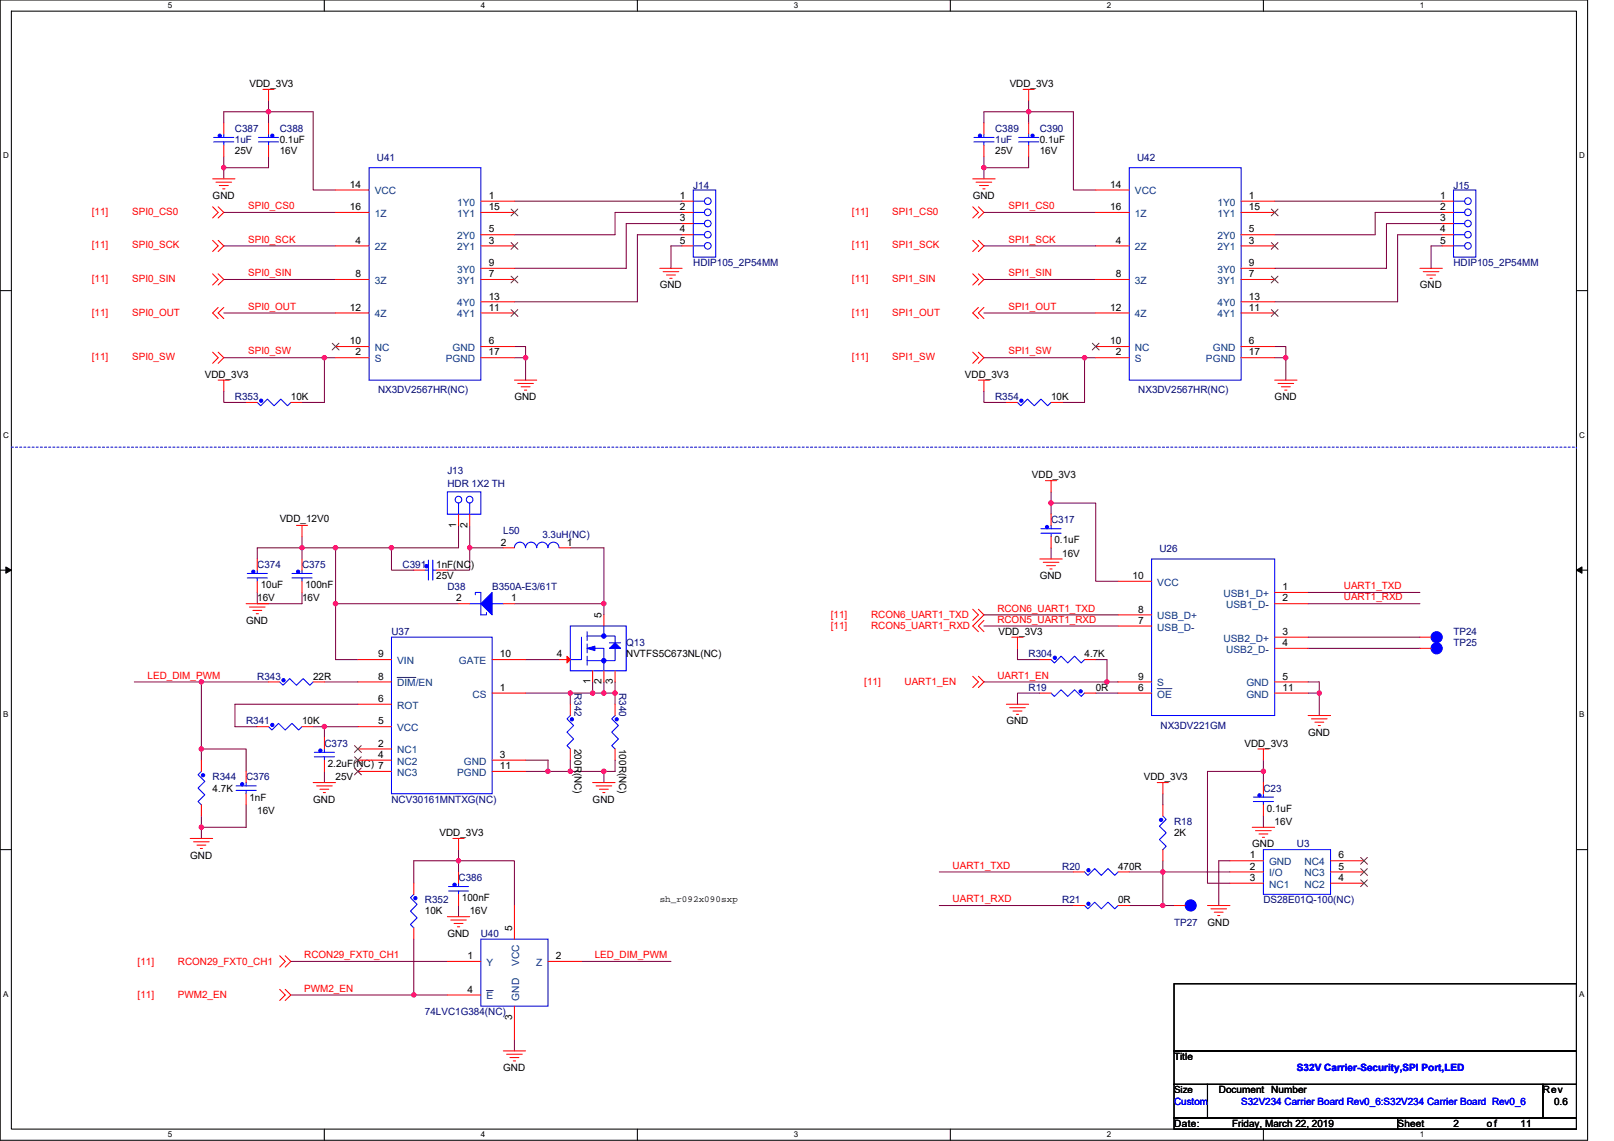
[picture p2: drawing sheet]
<svg xmlns="http://www.w3.org/2000/svg" width="297mm" height="210mm" viewBox="0 0 297 210" stroke-linecap="round" stroke-linejoin="round" font-family="sans-serif">
<path d="M0 0h292.2v209.8h-292.2zM2.1 2.1h288v205.7h-288z" fill="none" stroke="#000" stroke-width=".19"/>
<g fill="#fff">
<path d="M30.9 .2h.8v1.6h-.8z"/>
<path d="M30.9 208h.8v1.6h-.8z"/>
</g>
<path d="M59.7 0v2.1M59.7 207.8v2" fill="none" stroke="#000" stroke-width=".19"/>
<g fill="#fff">
<path d="M88.5 .2h.8v1.6h-.8z"/>
<path d="M88.5 208h.8v1.6h-.8z"/>
</g>
<path d="M117.3 0v2.1M117.3 207.8v2" fill="none" stroke="#000" stroke-width=".19"/>
<g fill="#fff">
<path d="M146.1 .2h.8v1.6h-.8z"/>
<path d="M146.1 208h.8v1.6h-.8z"/>
</g>
<path d="M174.9 0v2.1M174.9 207.8v2" fill="none" stroke="#000" stroke-width=".19"/>
<g fill="#fff">
<path d="M203.7 .2h.8v1.6h-.8z"/>
<path d="M203.7 208h.8v1.6h-.8z"/>
</g>
<path d="M232.5 0v2.1M232.5 207.8v2" fill="none" stroke="#000" stroke-width=".19"/>
<g fill="#fff">
<path d="M261.3 .2h.8v1.6h-.8z"/>
<path d="M261.3 208h.8v1.6h-.8z"/>
<path d="M.6 27.8h1v1.6h-1z"/>
<path d="M290.7 27.8h1v1.6h-1z"/>
<path d="M.6 79.2h1v1.6h-1z"/>
<path d="M290.7 79.2h1v1.6h-1z"/>
</g>
<path d="M0 53.5h2.1M290.1 53.5h2.1" fill="none" stroke="#000" stroke-width=".19"/>
<g fill="#fff">
<path d="M.6 130.6h.9v1.7h-.9z"/>
<path d="M290.7 130.6h.9v1.7h-.9z"/>
</g>
<path d="M0 104.9h2.1M290.1 104.9h2.1" fill="none" stroke="#000" stroke-width=".19"/>
<path d="M1.1 104.3l1 .6-1 .6zM290.1 104.9l1-.6v1.2z" fill="#000" stroke="#000" stroke-width=".18"/>
<g fill="#fff">
<path d="M.5 182.1h1v1.6h-1z"/>
<path d="M290.6 182.1h1v1.6h-1z"/>
</g>
<path d="M0 156.4h2.1M290.1 156.4h2.1M216.1 181h74v12.4h-74zM216.1 193.4h74v6.2h-74zM216.1 199.6h6.1v6.1h-6.1zM222.2 199.6h61.7v6.1h-61.7zM283.9 199.6h6.2v6.1h-6.2zM216.1 205.7h41.1v2.1h-41.1zM257.2 205.7h32.9v2.1h-32.9z" fill="none" stroke="#000" stroke-width=".19"/>
<path d="M2.1 82.3h288M290.1 82.3h.1" fill="none" stroke="#00f" stroke-width=".19" stroke-dasharray=".4 .4"/>
<g fill="none" stroke="#800040" stroke-width=".19">
<path d="M49.4 18.5v2.1M189.3 18.5v2.1M41.2 28.8v2.1M41.2 30.9v2M41.2 39.1h20.6M49.4 20.6h8.2v14.4h4.2M49.4 20.6v2M49.4 20.6h-8.2v2M49.4 28.8v2.1h-8.2M94.7 37h30.8M125.5 39.1h-12.3v4.1h-18.5M181.1 30.9v2"/>
<path d="M181.1 28.8v2.1M181.1 39.1h20.6M189.3 20.6v2M189.3 20.6h-8.2v2M189.3 28.8v2.1h-8.2M189.3 20.6h8.2v14.4h4.2M234.6 37h30.8M265.4 39.1h-12.3v4.1h-18.5M41.2 51.4h20.6M41.2 57.6h20.6M41.2 45.3h20.6M125.5 41.1h-10.3v8.3h-20.5"/>
<path d="M125.5 43.2h-8.2v12.3h-22.6M125.5 45.3h-2v4.1M181.1 45.3h20.6M181.1 51.4h20.6M181.1 57.6h20.6M265.4 41.1h-10.2v8.3h-20.6M265.4 43.2h-8.2v12.3h-22.6M265.4 45.3h-2v4.1M41.2 72v2.1h4.1M41.2 65.8h18.5M59.7 65.8v8.3h-4.1M59.7 65.8h2.1"/>
<path d="M94.7 65.8h2M94.7 63.8h2v2M96.7 65.8v4.2M181.1 65.8h18.5M181.1 72v2.1h4.1M199.6 65.8v8.3h-4.1M199.6 65.8h2.1M234.6 65.8h2M234.6 63.8h2v2M236.6 65.8v4.2M55.6 98.7v2.1M84.4 96.7v4.1h-12.4v4.1h4.2"/>
<path d="M86.4 96.7v4.1h6.2M193.4 90.5v2.1M193.4 92.6h8.3v14.4h4.1M193.4 92.6v2M47.3 109v2.1h8.3v-2.1M55.6 100.8h-8.3v2.1M55.6 100.8v2.1M55.6 100.8h6.2M61.8 111.1h22.6M61.8 111.1v10.3h4.1M61.8 100.8h10.2M61.8 100.8v10.3"/>
<path d="M86.4 100.8v4.1h-4.1M94.7 111.1h16.4M105 100.8h6.1v10.3M111.1 111.1v2.1M181.1 115.2h24.7M181.1 113.2h24.7M187.3 119.3v2.1h4.1M193.4 100.8v2.1M240.7 109h20.6M240.7 117.3h20.6M240.7 119.3h20.6M240.7 111.1h20.6"/>
<path d="M24.7 125.5h12.4M37.1 137.8v2.1M37.1 125.5h12.3M37.1 125.5v12.3h8.2v4.2M57.6 133.7h2.1M59.7 133.7h6.2M59.7 133.7v2.1M59.7 125.5h6.2M65.9 129.6h-22.7v4.1h4.1M96.7 139.9h4.2v2.1M96.7 121.4h6.2M96.7 127.6h8.3"/>
<path d="M105 139.9v2.1M109.1 125.5v2.1M109.1 127.6h2M109.1 127.6h-4.1v2M111.1 125.5v2.1M111.1 127.6h2.1M113.2 139.9v2.1h-2.1M113.2 127.6v2M113.2 125.5v2.1M181.1 125.5h22.6M191.4 127.6h-4.1v2M201.7 121.4h2v4.1"/>
<path d="M201.7 127.6h4.1M203.7 125.5h2.1M232.5 139.9v2.1M240.7 125.5h2.1v2.1M240.7 127.6h2.1M242.8 127.6v4.1M37.1 150.2v2.1M37.1 152.3v2M45.3 148.1v4.2h-8.2M59.7 142v2M84.4 156.4v2M84.4 158.4v2.1"/>
<path d="M84.4 158.4h-8.2v4.1M84.4 158.4h10.3v8.2M96.7 142h4.2M100.9 142h4.1M105 142h6.1M111.1 142v2M214 158.4v2.1h12.4M214 146.1v2M226.4 158.4h-2.1v8.2M232.5 150.2v2.1M232.5 142h-10.3v20.5h4.2M232.5 142v2"/>
<path d="M53.5 176.9h28.8M76.2 172.8v10.3M84.4 166.6v2.1M107 176.9h16.5M172.9 160.5h24.6M172.9 166.6h24.6M207.8 160.5h6.2v6.1M207.8 166.6h6.2M214 166.6h2.1M53.5 183.1h28.8M94.7 191.3v2.1"/>
</g>
<g fill="#f0f" stroke="#f0f" stroke-width=".19">
<circle cx="232.5" cy="141.9" r=".4"/>
<circle cx="214" cy="160.5" r=".4"/>
<circle cx="214" cy="166.6" r=".4"/>
<circle cx="242.8" cy="127.5" r=".4"/>
<circle cx="193.4" cy="92.6" r=".4"/>
<circle cx="203.7" cy="125.5" r=".4"/>
<circle cx="104.9" cy="141.9" r=".4"/>
<circle cx="100.8" cy="141.9" r=".4"/>
<circle cx="104.9" cy="127.5" r=".4"/>
<circle cx="59.7" cy="133.7" r=".4"/>
<circle cx="61.7" cy="111.1" r=".4"/>
<circle cx="61.7" cy="100.8" r=".4"/>
<circle cx="37.1" cy="152.2" r=".4"/>
<circle cx="37.1" cy="137.8" r=".4"/>
<circle cx="37.1" cy="125.5" r=".4"/>
<circle cx="84.4" cy="158.4" r=".4"/>
<circle cx="76.2" cy="183.1" r=".4"/>
<circle cx="96.7" cy="65.8" r=".4"/>
<circle cx="49.4" cy="20.6" r=".4"/>
<circle cx="41.2" cy="30.8" r=".4"/>
<circle cx="59.7" cy="65.8" r=".4"/>
<circle cx="236.6" cy="65.8" r=".4"/>
<circle cx="189.3" cy="20.6" r=".4"/>
<circle cx="181.1" cy="30.8" r=".4"/>
<circle cx="199.6" cy="65.8" r=".4"/>
<circle cx="55.6" cy="100.8" r=".4"/>
<circle cx="86.4" cy="100.8" r=".4"/>
<circle cx="72" cy="100.8" r=".4"/>
<circle cx="111.1" cy="111.1" r=".4"/>
<circle cx="111.1" cy="141.9" r=".4"/>
<circle cx="111.1" cy="127.5" r=".4"/>
<circle cx="113.2" cy="127.5" r=".4"/>
<circle cx="109.1" cy="127.5" r=".4"/>
</g>
<g fill="none" stroke="#f00" stroke-width=".19">
<path d="M48.4 16.4h2M49.4 16.4v2.1M188.3 16.4h2M189.3 16.4v2.1M39.1 38.1l1 1-1 1M39.1 32.9h4.1M39.7 33.5h2.9M40.1 38.1l1.1 1-1.1 1M40.4 34.1h1.6M41 34.8h.4M41.2 22.6v2.1M41.2 26.7v2.1"/>
<path d="M49.4 22.6v2.1M49.4 26.7v2.1M61.8 35h6.1M61.8 39.1h6.1M88.5 37h6.2M88.5 39.1h6.2M125.5 37h2.1M125.5 39.1h2.1M179 32.9h4.2M179 38.1l1.1 1-1.1 1M179.6 33.5h2.9M180.1 38.1l1 1-1 1"/>
<path d="M180.3 34.1h1.6M180.9 34.8h.4M181.1 22.6v2.1M181.1 26.7v2.1M189.3 22.6v2.1M189.3 26.7v2.1M201.7 35h6.1M201.7 39.1h6.1M228.4 37h6.2M228.4 39.1h6.2M265.4 37h2.1M265.4 39.1h2.1"/>
<path d="M39.1 44.2l1 1.1-1 1M39.1 50.4l1 1-1 1.1M40.1 44.2l1.1 1.1-1.1 1M40.1 50.4l1.1 1-1.1 1.1M40.1 56.6l-1 1 1 1M41.2 56.6l-1.1 1 1.1 1M61.8 45.3h6.1M61.8 51.4h6.1M61.8 57.6h6.1M88.5 45.3h6.2M88.5 43.2h6.2M88.5 51.4h6.2"/>
<path d="M88.5 49.4h6.2M88.5 57.6h6.2M88.5 55.5h6.2M121.4 49.4h4.1M122 50h2.9M122.7 50.6h1.6M123.3 51.2h.4M125.5 41.1h2.1M125.5 43.2h2.1M125.5 45.3h2.1M179 44.2l1.1 1.1-1.1 1M179 50.4l1.1 1-1.1 1.1"/>
<path d="M180.1 56.6l-1.1 1 1.1 1M180.1 44.2l1 1.1-1 1M180.1 50.4l1 1-1 1.1M181.1 56.6l-1 1 1 1M201.7 45.3h6.1M201.7 51.4h6.1M201.7 57.6h6.1M228.4 45.3h6.2M228.4 43.2h6.2M228.4 51.4h6.2M228.4 49.4h6.2M228.4 57.6h6.2"/>
<path d="M228.4 55.5h6.2M261.3 49.4h4.1M261.9 50h2.9M262.6 50.6h1.6M263.2 51.2h.4M265.4 41.1h2.1M265.4 43.2h2.1M265.4 45.3h2.1M39.1 64.8l1 1-1 1.1M40.1 70h2.1M40.1 64.8l1.1 1-1.1 1.1M41.2 70v2"/>
<path d="M45.3 74.1h2M53.5 74.1h2.1M61.8 65.8h6.1M61.8 63.8h6.1M88.5 63.8h6.2M88.5 65.8h6.2M94.7 70h4.1M95.3 70.6h2.9M95.9 71.2h1.7M96.5 71.8h.4M179 64.8l1.1 1-1.1 1.1M180.1 64.8l1 1-1 1.1"/>
<path d="M180.1 70h2M181.1 70v2M185.2 74.1h2.1M193.4 74.1h2.1M201.7 65.8h6.1M201.7 63.8h6.1M228.4 63.8h6.2M228.4 65.8h6.2M234.6 70h4.1M235.2 70.6h2.9M235.8 71.2h1.7M236.4 71.8h.5"/>
<path d="M54.6 96.7h2M55.6 96.7v2M84.4 94.6v2.1M86.4 94.6v2.1M192.4 88.5h2.1M193.4 88.5v2M193.4 94.6v2.1M193.4 98.7v2.1M45.3 111.1h4.1M45.9 111.7h2.9M46.5 112.3h1.7M47.2 112.9h.4"/>
<path d="M47.3 102.9v2M47.3 107v2M55.6 102.9v2M55.6 107v2M76.2 104.9h2M80.3 104.9h2M84.4 111.1h2M92.6 111.1h2.1M92.6 100.8h2.1M102.9 100.8h2.1M111.1 113.2v2M179 112.1l1.1 1.1-1.1 1"/>
<path d="M180.1 112.1l1 1.1-2.1 2 1.1 1M181.1 114.2l-1 1 1 1M186.2 117.3h2.1M187.3 117.3v2M191.4 102.9h4.1M192 103.5h2.9M192.6 104.1h1.6M193.2 104.7h.4M205.8 113.2h6.1M205.8 115.2h6.1M205.8 107h6.1M234.6 109h6.1"/>
<path d="M234.6 111.1h6.1M234.6 117.3h6.1M234.6 119.3h6.1M261.3 117.3h2.1M261.3 119.3h2.1M37.1 139.9v2.1M47.3 133.7h2.1M49.4 125.5h2.1M55.6 133.7h2M57.6 125.5h2.1M59.7 135.8v2M59.7 139.9v2.1"/>
<path d="M65.9 137.8h6.1M65.9 139.9h6.1M65.9 133.7h6.1M65.9 129.6h6.1M65.9 125.5h6.1M65.9 121.4h6.1M90.6 127.6h6.1M90.6 139.9h6.1M90.6 121.4h6.1M102.9 121.4h2.1M105 129.6v2.1M105 137.8v2.1"/>
<path d="M109.1 123.4v2.1M111.1 123.4v2.1M113.2 123.4v2.1M113.2 129.6v2.1M113.2 137.8v2.1M179 124.5l1.1 1-1.1 1M180.1 124.5l1 1-1 1M185.2 129.6h4.1M185.8 130.2h2.9M186.4 130.9h1.7M187 131.5h.5M191.4 127.6h2"/>
<path d="M191.4 121.4h2M199.6 127.6h2.1M199.6 121.4h2.1M205.8 127.6h6.1M205.8 125.5h6.1M231.5 137.8h2M232.5 137.8v2.1M234.6 125.5h6.1M234.6 127.6h6.1M240.7 131.7h4.2M241.4 132.3h2.8M242 132.9h1.6"/>
<path d="M242.6 133.5h.4M35 154.3h4.1M35.6 154.9h2.9M36.3 155.5h1.6M36.9 156.1h.4M37.1 148.1v2.1M45.3 142v2M45.3 146.1v2M57.6 144h4.2M58.3 144.6h2.8M58.9 145.2h1.6M59.5 145.9h.4"/>
<path d="M65.9 142h6.1M83.4 154.3h2M84.4 154.3v2.1M90.6 142h6.1M109.1 144h4.1M109.7 144.6h2.9M110.3 145.2h1.6M110.9 145.9h.4M213 144h2M214 144v2.1M214 148.1v2.1M214 156.4v2"/>
<path d="M226.4 158.4h6.1M230.5 152.3h4.1M231.1 152.9h2.9M231.7 153.5h1.6M232.3 154.1h.4M232.5 144v2.1M232.5 148.1v2.1M244.9 158.4h6.1M51.5 175.9l1 1-1 1.1M52.5 175.9l1 1-1 1.1M76.2 162.5v2.1M76.2 170.8v2"/>
<path d="M82.3 176.9h6.2M82.3 168.7h4.1M82.9 169.3h2.9M83.6 169.9h1.6M84.2 170.6h.4M84.4 160.5v2M84.4 164.6v2M94.7 166.6v6.2M100.9 176.9h6.1M197.5 160.5h2.1M197.5 166.6h2.1M205.8 160.5h2"/>
<path d="M205.8 166.6h2M216.1 166.6h2M222.2 166.6h4.2M222.9 167.3h2.8M223.5 167.9h1.6M224.1 168.5h.4M226.4 162.5h6.1M226.4 160.5h6.1M244.9 162.5h6.1M244.9 160.5h6.1M51.5 182.1l1 1-1 1M52.5 182.1l1 1-1 1"/>
<path d="M82.3 183.1h6.2M92.6 193.4h4.1M93.2 194h2.9M93.8 194.6h1.7M94.5 195.2h.4M94.7 185.2v6.1"/>
</g>
<g fill="none" stroke="#00f" stroke-width=".19">
<path d="M39.3 26.1h3.7M39.3 25.3h3.7M41.2 26.1v.6M41.2 24.7v.6M47.6 26.1h3.7M47.6 25.3h3.7M49.4 26.1v.6M49.4 24.7v.6M67.9 30.9h20.6v39.1h-20.6zM127.6 35h4.1v12.3h-4.1zM127.6 37h2M127.6 39.1h2"/>
<path d="M179.2 26.1h3.7M179.2 25.3h3.7M181.1 26.1v.6M181.1 24.7v.6M187.5 26.1h3.7M187.5 25.3h3.7M189.3 24.7v.6M189.3 26.1v.6M207.8 30.9h20.6v39.1h-20.6zM267.5 37h2.1M267.5 39.1h2.1M267.5 35h4.1v12.3h-4.1z"/>
<path d="M127.6 41.1h2M127.6 43.2h2M127.6 45.3h2M267.5 41.1h2.1M267.5 43.2h2.1M267.5 45.3h2.1M47.3 74.1l.7 .6 1.2-1.3 1.2 1.3 1.3-1.3 1.2 1.3 .6-.6M187.3 74.1l.6 .6 1.2-1.3 1.2 1.3 1.3-1.3 1.2 1.3 .6-.6M82.3 90.5h6.2v4.1h-6.2zM84.4 92.6v2M86.4 92.6v2M191.6 98.1h3.7"/>
<path d="M191.6 97.3h3.7M193.4 96.7v.6M193.4 98.1v.6M45.5 106.4h3.7M45.5 105.5h3.7M47.3 106.4v.6M47.3 104.9v.6M53.7 106.4h3.7M53.7 105.5h3.7M55.6 106.4v.6M55.6 104.9v.6M72 117.3h18.6v28.8h-18.6z"/>
<path d="M78.2 104.9h.6M78.8 103.1v3.7M79.6 103.1v3.7M79.6 104.9h.7M86.4 111.1h2.1M87.5 109.5v-.5h1v4.2h1v-.5M90.6 111.1h2M94.7 100.8a1.03 1.03 0 0 1 1-1 1.03 1.03 0 0 1 1 1 1.03 1.03 0 0 1 1.1-1 1.03 1.03 0 0 1 1 1 1.04 1.04 0 0 1 1-1 1.04 1.04 0 0 1 1.1 1 1.02 1.02 0 0 1 1-1 1.02 1.02 0 0 1 1 1M105 115.2h10.2v8.2h-10.2zM107 117.3v4.1h-2M108.1 117.1h5.1v1.2M108.1 118.5v1.6"/>
<path d="M108.1 116.2v1.7M109.1 119.3h2v4.1M111.1 115.2v1.9M112.2 118.3h2M113.2 119.3v2.3h-5.1M211.9 102.9h22.7v28.8h-22.7zM49.4 133.7l.6 .6 1.3-1.2 1.2 1.2 1.2-1.2 1.3 1.2 .6-.6M51.5 125.5l.6 .6 1.2-1.2 1.3 1.2 1.2-1.2 1.2 1.2 .6-.6M57.8 139.3h3.7M57.8 138.5h3.7M59.7 139.3v.6M59.7 137.8v.7"/>
<path d="M105 131.7l-.7 .6 1.3 1.2-1.3 1.2 1.3 1.3-1.3 1.2 .7 .6M108.1 120.8v1.6M113.2 131.7l-.6 .6 1.2 1.2-1.2 1.2 1.2 1.3-1.2 1.2 .6 .6M193.4 121.4l.7 .6 1.2-1.2 1.2 1.2 1.3-1.2 1.2 1.2 .6-.6M193.4 127.6l.7 .6 1.2-1.3 1.2 1.3 1.3-1.3 1.2 1.3 .6-.6M37.1 142l-.7 .6 1.3 1.2-1.3 1.2 1.3 1.3-1.3 1.2 .7 .6M43.5 145.5h3.7M43.5 144.6h3.7M45.3 145.5v.6M45.3 144v.6M214 150.2l.6 .6-1.2 1.2 1.2 1.3-1.2 1.2 1.2 1.2-.6 .7M230.7 147.5h3.7"/>
<path d="M230.7 146.7h3.7M232.5 147.5v.6M232.5 156.4h12.4v8.2h-12.4zM232.5 146.1v.6M76.2 164.6l-.7 .6 1.3 1.2-1.3 1.3 1.3 1.2-1.3 1.2 .7 .7M82.5 164h3.7M82.5 163.2h3.7M84.4 164v.6M84.4 162.5v.7M88.5 172.8h12.4v12.4h-12.4zM199.6 160.5l.6 .6 1.3-1.2 1.2 1.2 1.2-1.2 1.3 1.2 .6-.6M199.6 166.6l.6 .7 1.3-1.3 1.2 1.3 1.2-1.3 1.3 1.3 .6-.7"/>
<circle cx="130.3" cy="39.1" r=".62"/>
<circle cx="130.3" cy="37" r=".62"/>
<circle cx="270.1" cy="39.1" r=".61"/>
<circle cx="270.1" cy="37" r=".61"/>
<circle cx="130.3" cy="43.2" r=".61"/>
<circle cx="130.3" cy="41.1" r=".61"/>
<circle cx="130.3" cy="45.2" r=".61"/>
<circle cx="270.2" cy="41.1" r=".61"/>
<circle cx="270.2" cy="45.2" r=".61"/>
<circle cx="270.2" cy="43.2" r=".61"/>
<circle cx="84.4" cy="91.9" r=".61"/>
<circle cx="86.4" cy="91.9" r=".61"/>
</g>
<g fill="#00f" stroke="#00f" stroke-width=".19">
<path d="M88.5 111.1l2.1-2.1v4.2z" fill-rule="evenodd"/>
<path d="M112.2 119.3l1-1 1 1z" fill-rule="evenodd"/>
<path d="M108.1 119.3l1.4-.4v.8z" fill-rule="evenodd"/>
<circle cx="231.8" cy="146.4" r=".3"/>
<circle cx="264.4" cy="117.3" r="1.02"/>
<circle cx="264.4" cy="119.3" r="1.02"/>
<circle cx="48.1" cy="73.7" r=".3"/>
<circle cx="37.4" cy="142.7" r=".3"/>
<circle cx="198.9" cy="127.2" r=".3"/>
<circle cx="200.3" cy="160.1" r=".3"/>
<circle cx="190" cy="25" r=".3"/>
<circle cx="59" cy="138.1" r=".3"/>
<circle cx="180.4" cy="25" r=".3"/>
<circle cx="52.2" cy="125.2" r=".3"/>
<circle cx="219.1" cy="166.6" r="1.02"/>
<circle cx="192.7" cy="97" r=".3"/>
<circle cx="46.6" cy="105.2" r=".3"/>
<circle cx="105.3" cy="132.4" r=".3"/>
<circle cx="44.6" cy="144.3" r=".3"/>
<circle cx="76.5" cy="165.3" r=".3"/>
<circle cx="78.5" cy="104.2" r=".31"/>
<circle cx="40.4" cy="25" r=".3"/>
<circle cx="54.9" cy="105.2" r=".3"/>
<circle cx="83.7" cy="162.8" r=".3"/>
<circle cx="50.1" cy="25" r=".3"/>
<circle cx="50.1" cy="133.4" r=".3"/>
<circle cx="200.3" cy="166.3" r=".3"/>
<circle cx="111.1" cy="117" r=".4"/>
<circle cx="111.1" cy="121.6" r=".4"/>
<circle cx="194.1" cy="121.1" r=".3"/>
<circle cx="188" cy="73.7" r=".3"/>
<circle cx="113.5" cy="132.4" r=".3"/>
<circle cx="213.7" cy="150.9" r=".3"/>
</g>
<g fill="none" stroke="#804000" stroke-width=".18">
<path d="M94.1 38.5l1.2 1.2M95.3 38.5l-1.3 1.2M234 38.5l1.2 1.2M235.2 38.5l-1.2 1.2M94.1 44.6l1.2 1.3M94.1 50.8l1.2 1.3M94.1 57l1.2 1.2M95.3 44.6l-1.3 1.3M95.3 50.8l-1.3 1.3M95.3 57l-1.3 1.2M234 44.6l1.2 1.3M234 50.8l1.2 1.3"/>
<path d="M234 57l1.2 1.2M235.2 44.6l-1.2 1.3M235.2 50.8l-1.2 1.3M235.2 57l-1.2 1.2M61.1 63.2l1.3 1.2M62.4 63.2l-1.3 1.2M201 63.2l1.3 1.2M202.3 63.2l-1.3 1.2M65.3 137.2l1.2 1.3M65.3 139.3l1.2 1.2M66.5 137.2l-1.3 1.3M66.5 139.3l-1.3 1.2"/>
<path d="M65.3 141.4l1.2 1.2M66.5 141.4l-1.3 1.2M250.4 159.9l1.3 1.2M250.4 157.8l1.3 1.2M251.6 159.9l-1.2 1.2M251.6 157.8l-1.2 1.2M250.4 161.9l1.3 1.3M251.6 161.9l-1.2 1.3"/>
</g>
<path d="M73.1 124.7h3.4M213 126.7h2.7M89.5 182.3h1.3" fill="none" stroke="#004080" stroke-width=".18"/>
<path d="M104.3 120.8l.7 .6-.7 .6z" fill="#f00" stroke="#f00" stroke-width=".19"/>
<g font-size="1.8">
<text x="45.9" y="16">VDD_3V3</text>
<text x="185.8" y="16">VDD_3V3</text>
<text x="43.2" y="28.4">25V</text>
<text x="51.5" y="26.3">0.1uF</text>
<text x="51.5" y="28.4">16V</text>
<text x="183.2" y="28.4">25V</text>
<text x="191.4" y="26.3">0.1uF</text>
<text x="191.4" y="28.4">16V</text>
<text x="64.4" y="34.5">14</text>
<text x="204.3" y="34.5">14</text>
<text x="39.1" y="36.6">GND</text>
<text x="64.4" y="38.7">16</text>
<text x="89.9" y="36.6">1</text>
<text x="89.9" y="38.7">15</text>
<text x="125.1" y="36.6">1</text>
<text x="125.1" y="38.7">2</text>
<text x="125.1" y="40.7">3</text>
<text x="179" y="36.6">GND</text>
<text x="204.3" y="38.7">16</text>
<text x="229.8" y="36.6">1</text>
<text x="229.8" y="38.7">15</text>
<text x="265" y="36.6">1</text>
<text x="265" y="38.7">2</text>
<text x="265" y="40.7">3</text>
<text x="65.4" y="44.8">4</text>
<text x="89.9" y="44.8">3</text>
<text x="89.9" y="42.8">5</text>
<text x="125.1" y="42.8">4</text>
<text x="125.1" y="44.8">5</text>
<text x="205.4" y="44.8">4</text>
<text x="229.8" y="44.8">3</text>
<text x="229.8" y="42.8">5</text>
<text x="265" y="42.8">4</text>
<text x="265" y="44.8">5</text>
<text x="65.4" y="51">8</text>
<text x="89.9" y="51">7</text>
<text x="89.9" y="49">9</text>
<text x="121.4" y="53.1">GND</text>
<text x="205.4" y="51">8</text>
<text x="229.8" y="51">7</text>
<text x="229.8" y="49">9</text>
<text x="261.3" y="53.1">GND</text>
<text x="64.4" y="57.2">12</text>
<text x="89.9" y="57.2">11</text>
<text x="89.9" y="55.1">13</text>
<text x="204.3" y="57.2">12</text>
<text x="229.8" y="57.2">11</text>
<text x="229.8" y="55.1">13</text>
<text x="64.4" y="63.4">10</text>
<text x="65.4" y="65.4">2</text>
<text x="89.9" y="65.4">17</text>
<text x="89.9" y="63.4">6</text>
<text x="204.3" y="63.4">10</text>
<text x="205.4" y="65.4">2</text>
<text x="229.8" y="63.4">6</text>
<text x="229.8" y="65.4">17</text>
<text x="37.7" y="69.5">VDD_3V3</text>
<text x="177.6" y="69.5">VDD_3V3</text>
<text x="53.5" y="73.7">10K</text>
<text x="94.7" y="73.7">GND</text>
<text x="193.4" y="73.7">10K</text>
<text x="234.6" y="73.7">GND</text>
<text x="189.9" y="88.1">VDD_3V3</text>
<text x="51.5" y="96.1">VDD_12V0</text>
<text x="84" y="97.1" transform="rotate(-90 84 97.1)">1</text>
<text x="86" y="97.1" transform="rotate(-90 86 97.1)">2</text>
<text x="92.2" y="100.4">2</text>
<text x="104.3" y="100.4">1</text>
<text x="194.1" y="100">0.1uF</text>
<text x="80.3" y="104.5">1nF(NC)</text>
<text x="80.3" y="106.6">25V</text>
<text x="191.4" y="106.6">GND</text>
<text x="195.5" y="102.5">16V</text>
<text x="208.4" y="106.6">10</text>
<text x="47.3" y="110.7">16V</text>
<text x="48" y="108.2">10uF</text>
<text x="55.6" y="110.7">16V</text>
<text x="56.2" y="108.2">100nF</text>
<text x="84" y="110.7">2</text>
<text x="94.1" y="110.7">1</text>
<text x="110.7" y="113.8" transform="rotate(-90 110.7 113.8)">5</text>
<text x="209.5" y="112.7">8</text>
<text x="236" y="108.6">1</text>
<text x="236" y="110.7">2</text>
<text x="45.3" y="114.8">GND</text>
<text x="183.8" y="116.9">VDD_3V3</text>
<text x="209.5" y="114.8">7</text>
<text x="236" y="116.8">3</text>
<text x="236" y="118.9">4</text>
<text x="57.6" y="125.1">22R</text>
<text x="69.6" y="125.1">8</text>
<text x="69.6" y="121">9</text>
<text x="92" y="121">10</text>
<text x="102.5" y="121">4</text>
<text x="108.6" y="125.9" transform="rotate(-90 108.6 125.9)">1</text>
<text x="110.7" y="125.9" transform="rotate(-90 110.7 125.9)">2</text>
<text x="112.8" y="125.9" transform="rotate(-90 112.8 125.9)">3</text>
<text x="115.2" y="121">NVTFS5C673NL(NC)</text>
<text x="199.6" y="121">4.7K</text>
<text x="209.5" y="125.1">9</text>
<text x="236" y="125.1">5</text>
<text x="69.6" y="129.2">6</text>
<text x="92" y="127.1">1</text>
<text x="201.7" y="127.1">0R</text>
<text x="209.5" y="127.1">6</text>
<text x="236" y="127.1">11</text>
<text x="55.6" y="133.3">10K</text>
<text x="69.6" y="137.4">2</text>
<text x="69.6" y="133.3">5</text>
<text x="105.7" y="137.8" transform="rotate(90 105.7 137.8)">200R(NC)</text>
<text x="113.9" y="137.8" transform="rotate(90 113.9 137.8)">100R(NC)</text>
<text x="185.2" y="133.3">GND</text>
<text x="229" y="137.4">VDD_3V3</text>
<text x="240.7" y="135.4">GND</text>
<text x="60.3" y="141.1">2.2uF(NC) 7</text>
<text x="61.8" y="143.6">25V</text>
<text x="69.6" y="139.5">4</text>
<text x="92" y="141.5">11</text>
<text x="92" y="139.5">3</text>
<text x="210.5" y="143.6">VDD_3V3</text>
<text x="39.1" y="145.7">4.7K</text>
<text x="45.9" y="147.3">1nF</text>
<text x="47.3" y="149.8">16V</text>
<text x="57.6" y="147.7">GND</text>
<text x="109.1" y="147.7">GND</text>
<text x="233.1" y="149.4">0.1uF</text>
<text x="80.9" y="153.9">VDD_3V3</text>
<text x="216.1" y="153.9">2K</text>
<text x="230.5" y="156">GND</text>
<text x="234.6" y="151.8">16V</text>
<text x="35" y="158">GND</text>
<text x="205.8" y="160.1">470R</text>
<text x="230" y="158">1</text>
<text x="230" y="160">2</text>
<text x="246.3" y="160">5</text>
<text x="246.3" y="158">6</text>
<text x="85" y="165.8">100nF</text>
<text x="205.8" y="166.2">0R</text>
<text x="230" y="162.1">3</text>
<text x="246.3" y="162.1">4</text>
<text x="78.2" y="168.3">10K</text>
<text x="82.3" y="172.4">GND</text>
<text x="86.4" y="168.3">16V</text>
<text x="94.3" y="171.4" transform="rotate(-90 94.3 171.4)">5</text>
<text x="222.2" y="170.3">GND</text>
<text x="86" y="176.5">1</text>
<text x="102.3" y="176.5">2</text>
<text x="86" y="182.7">4</text>
<text x="94.3" y="187.6" transform="rotate(-90 94.3 187.6)">3</text>
<text x="92.6" y="197.1">GND</text>
<text x="216.1" y="195.1">Title</text>
<text x="216.1" y="201.2">Size</text>
<text x="224.3" y="201.2">Document Number</text>
<text x="283.9" y="201.2">Rev</text>
<text x="286" y="203.3">0.6</text>
<text x="216.1" y="207.4">Date:</text>
<text x="226.8" y="207.4">Friday, March 22, 2019</text>
<text x="257.2" y="207.4">Sheet</text>
<text x="267.5" y="207.4">2</text>
<text x="273.7" y="207.4">of</text>
<text x="279.8" y="207.4">11</text>
</g>
<g font-size="1.8" fill="#000080">
<text x="43.2" y="24.3">C387</text>
<text x="43.2" y="26.3">1uF</text>
<text x="51.5" y="24.3">C388</text>
<text x="69.4" y="29.6">U41</text>
<text x="183.2" y="24.3">C389</text>
<text x="183.2" y="26.3">1uF</text>
<text x="191.4" y="24.3">C390</text>
<text x="209.3" y="29.6">U42</text>
<text x="127.6" y="34.8">J14</text>
<text x="267.5" y="34.8">J15</text>
<text x="127.6" y="49">HDIP105_2P54MM</text>
<text x="267.5" y="49">HDIP105_2P54MM</text>
<text x="43.2" y="73.7">R353</text>
<text x="69.6" y="72.4">NX3DV2567HR(NC)</text>
<text x="183.2" y="73.7">R354</text>
<text x="209.5" y="72.4">NX3DV2567HR(NC)</text>
<text x="82.3" y="87.2">J13</text>
<text x="82.3" y="89.7">HDR 1X2 TH</text>
<text x="92.6" y="98.3">L50</text>
<text x="99.8" y="99">3.3uH(NC)</text>
<text x="193.4" y="96.3">C317</text>
<text x="213.4" y="101.6">U26</text>
<text x="47.3" y="104.5">C374</text>
<text x="55.6" y="104.5">C375</text>
<text x="74.1" y="104.5">C391</text>
<text x="82.3" y="108.6">D38</text>
<text x="90.6" y="108.6">B350A-E3/61T</text>
<text x="72" y="116.9">U37</text>
<text x="115.2" y="118.9">Q13</text>
<text x="267.5" y="116.9">TP24</text>
<text x="267.5" y="118.9">TP25</text>
<text x="47.3" y="125.1">R343</text>
<text x="189.3" y="121">R304</text>
<text x="105.7" y="127.6" transform="rotate(90 105.7 127.6)">R342</text>
<text x="113.9" y="127.6" transform="rotate(90 113.9 127.6)">R340</text>
<text x="189.3" y="127.1">R19</text>
<text x="45.3" y="133.3">R341</text>
<text x="59.7" y="137.4">C373</text>
<text x="213.6" y="134.1">NX3DV221GM</text>
<text x="39.1" y="143.6">R344</text>
<text x="45.3" y="143.6">C376</text>
<text x="72" y="147.7">NCV30161MNTXG(NC)</text>
<text x="232.5" y="145.7">C23</text>
<text x="216.1" y="151.8">R18</text>
<text x="238.7" y="156">U3</text>
<text x="195.5" y="160.1">R20</text>
<text x="78.2" y="166.2">R352</text>
<text x="84.4" y="162.1">C386</text>
<text x="195.5" y="166.2">R21</text>
<text x="232.5" y="166.2">DS28E01Q-100(NC)</text>
<text x="88.5" y="172.4">U40</text>
<text x="216.1" y="170.3">TP27</text>
<text x="78.2" y="186.8">74LVC1G384(NC)</text>
</g>
<g font-size="1.8" fill="#004080">
<text x="69" y="35.8">VCC</text>
<text x="208.9" y="35.8">VCC</text>
<text x="69" y="39.9">1Z</text>
<text x="84.1" y="37.8">1Y0</text>
<text x="84.1" y="39.9">1Y1</text>
<text x="208.9" y="39.9">1Z</text>
<text x="224" y="37.8">1Y0</text>
<text x="224" y="39.9">1Y1</text>
<text x="69" y="46.1">2Z</text>
<text x="84.1" y="46.1">2Y1</text>
<text x="84.1" y="44">2Y0</text>
<text x="208.9" y="46.1">2Z</text>
<text x="224" y="46.1">2Y1</text>
<text x="224" y="44">2Y0</text>
<text x="69" y="52.3">3Z</text>
<text x="84.1" y="52.3">3Y1</text>
<text x="84.1" y="50.2">3Y0</text>
<text x="208.9" y="52.3">3Z</text>
<text x="224" y="52.3">3Y1</text>
<text x="224" y="50.2">3Y0</text>
<text x="69" y="58.4">4Z</text>
<text x="84.1" y="58.4">4Y1</text>
<text x="84.1" y="56.4">4Y0</text>
<text x="208.9" y="58.4">4Z</text>
<text x="224" y="58.4">4Y1</text>
<text x="224" y="56.4">4Y0</text>
<text x="69" y="64.6">NC</text>
<text x="83.3" y="64.6">GND</text>
<text x="208.9" y="64.6">NC</text>
<text x="223.2" y="64.6">GND</text>
<text x="69" y="66.7">S</text>
<text x="82" y="66.7">PGND</text>
<text x="208.9" y="66.7">S</text>
<text x="222" y="66.7">PGND</text>
<text x="213" y="107.8">VCC</text>
<text x="213" y="114">USB_D+</text>
<text x="225.2" y="109.9">USB1_D+</text>
<text x="225.7" y="111.9">USB1_D-</text>
<text x="213" y="116">USB_D-</text>
<text x="225.2" y="118.1">USB2_D+</text>
<text x="73.1" y="122.2">VIN</text>
<text x="84.4" y="122.2">GATE</text>
<text x="225.7" y="120.1">USB2_D-</text>
<text x="73.1" y="130.4">ROT</text>
<text x="73.1" y="126.3">DIM/EN</text>
<text x="86.9" y="128.4">CS</text>
<text x="213" y="128.4">OE</text>
<text x="213" y="126.3">S</text>
<text x="229.4" y="126.3">GND</text>
<text x="229.4" y="128.4">GND</text>
<text x="73.1" y="134.6">VCC</text>
<text x="73.1" y="138.7">NC1</text>
<text x="73.1" y="140.7">NC2</text>
<text x="73.1" y="142.8">NC3</text>
<text x="84.1" y="142.8">PGND</text>
<text x="85.4" y="140.7">GND</text>
<text x="233.5" y="159.2">GND</text>
<text x="233.5" y="161.3">I/O</text>
<text x="240.1" y="161.3">NC3</text>
<text x="240.1" y="159.2">NC4</text>
<text x="233.5" y="163.4">NC1</text>
<text x="240.1" y="163.4">NC2</text>
<text x="89.5" y="177.8">Y</text>
<text x="95.5" y="177.8" transform="rotate(-90 95.5 177.8)">VCC</text>
<text x="98.7" y="177.8">Z</text>
<text x="89.5" y="183.9">E</text>
<text x="95.5" y="184.1" transform="rotate(-90 95.5 184.1)">GND</text>
</g>
<g font-size="1.8" fill="#f00">
<text x="16.9" y="39.5">[11]</text>
<text x="24.3" y="39.5">SPI0_CS0</text>
<text x="45.7" y="38.5">SPI0_CS0</text>
<text x="156.8" y="39.5">[11]</text>
<text x="164.2" y="39.5">SPI1_CS0</text>
<text x="185.6" y="38.5">SPI1_CS0</text>
<text x="16.9" y="45.7">[11]</text>
<text x="24.3" y="45.7">SPI0_SCK</text>
<text x="45.7" y="44.6">SPI0_SCK</text>
<text x="156.8" y="45.7">[11]</text>
<text x="164.2" y="45.7">SPI1_SCK</text>
<text x="185.6" y="44.6">SPI1_SCK</text>
<text x="16.9" y="51.8">[11]</text>
<text x="24.3" y="51.8">SPI0_SIN</text>
<text x="45.7" y="50.8">SPI0_SIN</text>
<text x="156.8" y="51.8">[11]</text>
<text x="164.2" y="51.8">SPI1_SIN</text>
<text x="185.6" y="50.8">SPI1_SIN</text>
<text x="16.9" y="58.2">[11]</text>
<text x="24.3" y="58.2">SPI0_OUT</text>
<text x="45.7" y="57">SPI0_OUT</text>
<text x="156.8" y="58.2">[11]</text>
<text x="164.2" y="58.2">SPI1_OUT</text>
<text x="185.6" y="57">SPI1_OUT</text>
<text x="45.7" y="65.2">SPI0_SW</text>
<text x="185.6" y="65.2">SPI1_SW</text>
<text x="16.9" y="66.3">[11]</text>
<text x="24.3" y="66.3">SPI0_SW</text>
<text x="156.8" y="66.3">[11]</text>
<text x="164.2" y="66.3">SPI1_SW</text>
<text x="152.9" y="113.8">[11]</text>
<text x="160.3" y="113.8">RCON6_UART1_TXD</text>
<text x="183.6" y="112.5">RCON6_UART1_TXD</text>
<text x="247.3" y="108.4">UART1_TXD</text>
<text x="247.3" y="110.5">UART1_RXD</text>
<text x="152.9" y="115.8">[11]</text>
<text x="160.3" y="115.8">RCON5_UART1_RXD</text>
<text x="183.6" y="114.6">RCON5_UART1_RXD</text>
<text x="27.2" y="124.9">LED_DIM_PWM</text>
<text x="183.6" y="124.9">UART1_EN</text>
<text x="159.1" y="126.1">[11]</text>
<text x="166.5" y="126.1">UART1_EN</text>
<text x="175.3" y="159.9">UART1_TXD</text>
<text x="175.3" y="166">UART1_RXD</text>
<text x="25.3" y="177.5">[11]</text>
<text x="32.7" y="177.5">RCON29_FXT0_CH1</text>
<text x="56" y="176.3">RCON29_FXT0_CH1</text>
<text x="109.5" y="176.3">LED_DIM_PWM</text>
<text x="25.3" y="183.7">[11]</text>
<text x="32.7" y="183.7">PWM2_EN</text>
<text x="56" y="182.5">PWM2_EN</text>
</g>
<g font-size="1.8" fill="#00f">
<text x="238.7" y="197.2">S32V Carrier-Security,SPI Port,LED</text>
<text x="216.1" y="203.3">Custom</text>
<text x="228.4" y="203.3">S32V234 Carrier Board Rev0_6:S32V234 Carrier Board Rev0_6</text>
</g>
<text font-size="1.7" x="121.4" y="165.9">sh_r092x090sxp</text>
<g font-size="1.5">
<text x="30.9" y="1.5">5</text>
<text x="88.5" y="1.5">4</text>
<text x="146.1" y="1.5">3</text>
<text x="203.7" y="1.5">2</text>
<text x="261.3" y="1.5">1</text>
<text x=".6" y="29.1">D</text>
<text x="290.7" y="29.1">D</text>
<text x=".6" y="80.5">C</text>
<text x="290.7" y="80.5">C</text>
<text x=".6" y="132">B</text>
<text x="290.7" y="132">B</text>
<text x=".6" y="183.4">A</text>
<text x="290.7" y="183.4">A</text>
<text x="30.9" y="209.3">5</text>
<text x="88.5" y="209.3">4</text>
<text x="146.1" y="209.3">3</text>
<text x="203.7" y="209.3">2</text>
<text x="261.3" y="209.3">1</text>
</g>
</svg>
